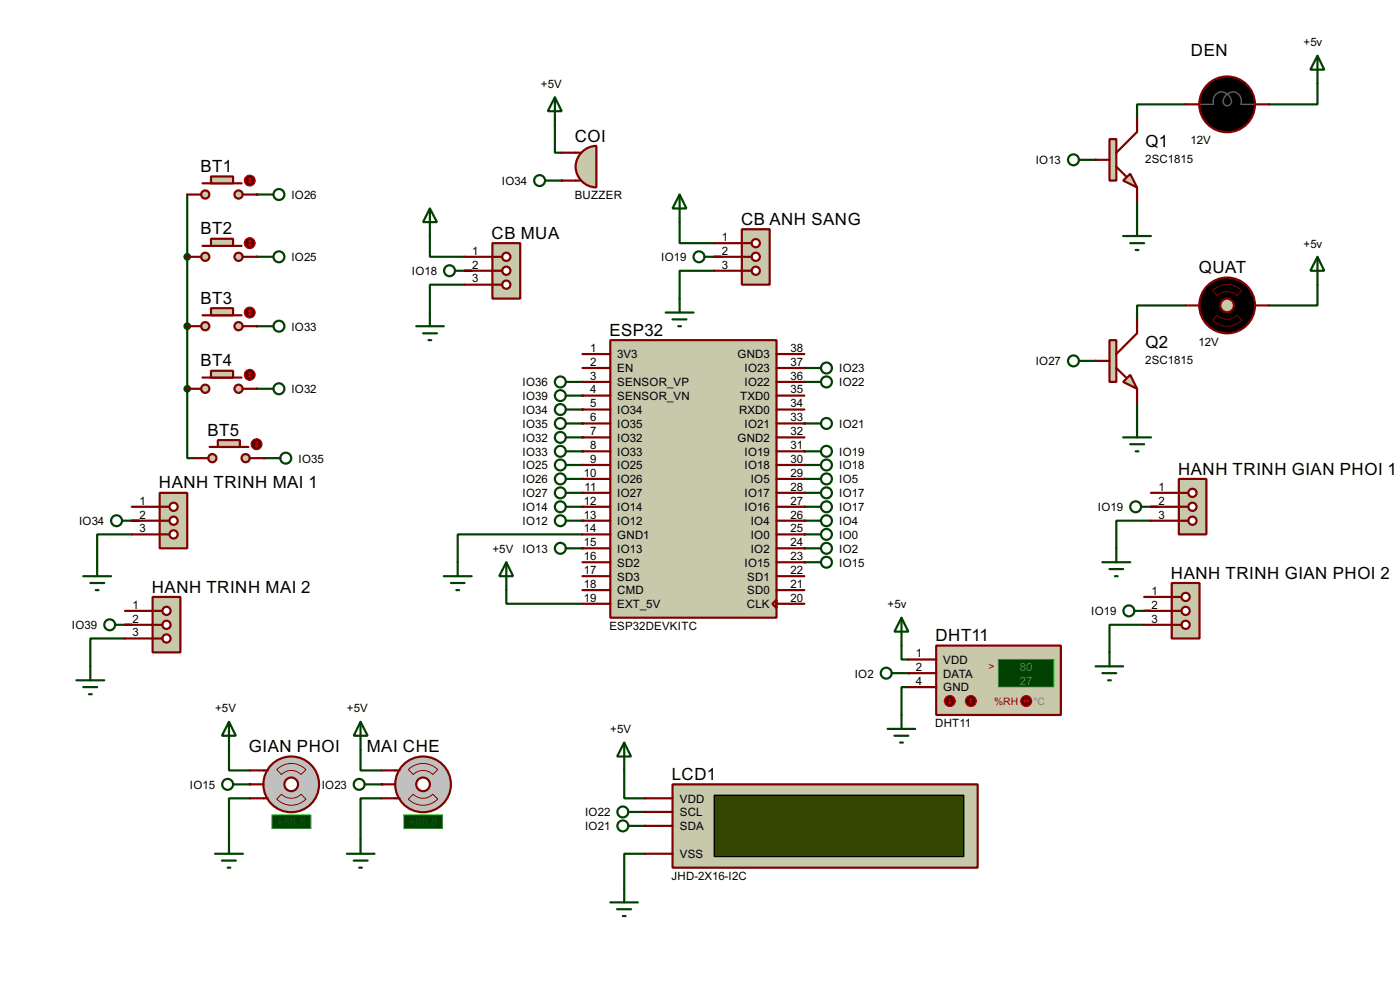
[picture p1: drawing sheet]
<svg xmlns="http://www.w3.org/2000/svg" width="256mm" height="180mm" viewBox="0 0 256 180" stroke-linecap="round" stroke-linejoin="round" font-family="sans-serif">
<path d="M106.7 97.8h-22.8v5.1M92.8 108v2.5h13.9" fill="none" stroke="#004000" stroke-width=".4"/>
<g fill="#004000">
<circle cx="147.4" cy="97.8" r=".2"/>
<circle cx="106.7" cy="95.3" r=".2"/>
<circle cx="106.7" cy="100.4" r=".2"/>
<circle cx="106.7" cy="92.8" r=".2"/>
<circle cx="147.4" cy="102.9" r=".2"/>
<circle cx="147.4" cy="92.8" r=".2"/>
<circle cx="147.4" cy="90.2" r=".2"/>
<circle cx="147.4" cy="85.1" r=".2"/>
<circle cx="147.4" cy="82.6" r=".2"/>
<circle cx="147.4" cy="100.4" r=".2"/>
<circle cx="147.4" cy="77.5" r=".2"/>
<circle cx="147.4" cy="69.9" r=".2"/>
<circle cx="147.4" cy="67.4" r=".2"/>
<circle cx="106.7" cy="85.1" r=".2"/>
<circle cx="106.7" cy="87.7" r=".2"/>
<circle cx="106.7" cy="90.2" r=".2"/>
<circle cx="106.7" cy="80.1" r=".2"/>
<circle cx="106.7" cy="82.6" r=".2"/>
<circle cx="106.7" cy="75" r=".2"/>
<circle cx="106.7" cy="77.5" r=".2"/>
<circle cx="147.4" cy="95.3" r=".2"/>
<circle cx="147.4" cy="87.7" r=".2"/>
<circle cx="106.7" cy="72.4" r=".2"/>
<circle cx="106.7" cy="69.9" r=".2"/>
</g>
<path d="M241.4 15.3v3.8h-8.9M241.4 52.1v3.8h-8.9" fill="none" stroke="#004000" stroke-width=".4"/>
<circle cx="200.7" cy="29.3" r=".2" fill="#004000"/>
<path d="M217.2 19.1h-8.9v2.5M208.3 36.9v3.8" fill="none" stroke="#004000" stroke-width=".4"/>
<circle cx="200.7" cy="66.1" r=".2" fill="#004000"/>
<path d="M217.2 55.9h-8.9v2.6M208.3 73.7v3.8" fill="none" stroke="#004000" stroke-width=".4"/>
<circle cx="102.9" cy="33.1" r=".2" fill="#004000"/>
<path d="M101.7 22.9v5.1h1.2M78.8 43.2v3.8h6.3M85.1 52.1h-6.3v5.1M85.1 49.6h1.3M124.5 40.7v3.8h6.4M130.9 49.6h-6.4v5.1M130.9 47h1.2" fill="none" stroke="#004000" stroke-width=".4"/>
<circle cx="166.4" cy="123.2" r=".2" fill="#004000"/>
<path d="M165.2 118.2v2.5h1.2M166.4 125.8h-1.2v5.1" fill="none" stroke="#004000" stroke-width=".4"/>
<circle cx="45.8" cy="143.6" r=".2" fill="#004000"/>
<path d="M42 137.2v3.8h3.8M45.8 146.1h-3.8v7.6" fill="none" stroke="#004000" stroke-width=".4"/>
<circle cx="69.9" cy="143.6" r=".2" fill="#004000"/>
<path d="M34.3 35.6v11.4M66.1 137.2v3.8h3.8M69.9 146.1h-3.8v7.6" fill="none" stroke="#004000" stroke-width=".4"/>
<circle cx="34.3" cy="47" r=".2" fill="#004000"/>
<path d="M34.3 47v12.7" fill="none" stroke="#004000" stroke-width=".4"/>
<circle cx="34.3" cy="59.7" r=".2" fill="#004000"/>
<path d="M34.3 59.7v11.5" fill="none" stroke="#004000" stroke-width=".4"/>
<circle cx="34.3" cy="71.2" r=".2" fill="#004000"/>
<path d="M34.3 71.2v12.7h1.3" fill="none" stroke="#004000" stroke-width=".4"/>
<g fill="#004000">
<circle cx="47" cy="35.6" r=".2"/>
<circle cx="47" cy="47" r=".2"/>
<circle cx="47" cy="59.7" r=".2"/>
<circle cx="47" cy="71.2" r=".2"/>
<circle cx="48.3" cy="83.9" r=".2"/>
</g>
<path d="M24.2 97.8h-6.4v5.1M24.2 95.3h1.3M210.9 95.3h-6.4v5.1M210.9 92.8h1.2M22.9 116.9h-6.3v5.1M22.9 114.4h1.3M209.6 114.4h-6.3v5M209.6 111.8h1.3M114.4 141v5.1h3.8M118.2 156.3h-3.8v6.3" fill="none" stroke="#004000" stroke-width=".4"/>
<g fill="#004000">
<circle cx="118.2" cy="148.6" r=".2"/>
<circle cx="118.2" cy="151.2" r=".2"/>
</g>
<g fill="none" stroke="#004000" stroke-width=".4">
<path d="M103.7 75h3M103.7 77.5h3M103.7 69.9h3M103.7 72.4h3M147.4 77.5h3M147.4 67.4h3M147.4 69.9h3M103.7 80.1h3M103.7 82.6h3M103.7 85.1h3M103.7 87.7h3M103.7 90.2h3"/>
<path d="M103.7 92.8h3M103.7 95.3h3M147.4 82.6h3M147.4 85.1h3M147.4 87.7h3M147.4 90.2h3M147.4 92.8h3M147.4 95.3h3M147.4 97.8h3M81.3 105.5h5.1M82.6 106.7h2.5M83.6 108h.5"/>
<path d="M83.9 102.9v2.6M92.8 102.9l1.2 2.6h-2.5zM92.8 102.9v5.1M103.7 100.4h3M147.4 100.4h3M147.4 102.9h3"/>
<circle cx="102.6" cy="75" r="1"/>
<circle cx="102.6" cy="69.9" r="1"/>
<circle cx="102.6" cy="72.4" r="1"/>
<circle cx="102.6" cy="77.5" r="1"/>
<circle cx="151.4" cy="67.4" r="1"/>
<circle cx="151.4" cy="69.9" r="1"/>
<circle cx="151.4" cy="77.5" r="1"/>
<circle cx="102.6" cy="85.1" r="1"/>
<circle cx="102.6" cy="90.2" r="1"/>
<circle cx="102.6" cy="92.8" r="1"/>
<circle cx="102.6" cy="82.6" r="1"/>
<circle cx="102.6" cy="80.1" r="1"/>
<circle cx="102.6" cy="95.3" r="1"/>
<circle cx="102.6" cy="87.7" r="1"/>
<circle cx="151.4" cy="85.1" r="1"/>
<circle cx="151.4" cy="97.8" r="1"/>
<circle cx="151.4" cy="82.6" r="1"/>
<circle cx="151.4" cy="92.8" r="1"/>
<circle cx="151.4" cy="95.3" r="1"/>
<circle cx="151.4" cy="87.7" r="1"/>
<circle cx="151.4" cy="90.2" r="1"/>
<circle cx="102.6" cy="100.4" r="1"/>
<circle cx="151.4" cy="100.4" r="1"/>
<circle cx="151.4" cy="102.9" r="1"/>
</g>
<path d="M111.8 62.3h30.5v50.8h-30.5z" fill-rule="evenodd" fill="#c8c8aa" stroke="#800000" stroke-width=".4"/>
<g fill="none" stroke="#800000" stroke-width=".4">
<path d="M217.2 19.1h2.6M229.9 19.1h2.6M106.7 64.8h5.1M106.7 67.4h5.1M106.7 77.5h5.1M106.7 69.9h5.1M106.7 75h5.1M106.7 72.4h5.1M142.3 64.8h5.1M142.3 67.4h5.1M142.3 77.5h5.1M142.3 69.9h5.1"/>
<path d="M142.3 75h5.1M142.3 72.4h5.1M106.7 97.8h5.1M106.7 80.1h5.1M106.7 95.3h5.1M106.7 92.8h5.1M106.7 90.2h5.1M106.7 85.1h5.1M106.7 82.6h5.1M106.7 87.7h5.1M142.3 97.8h5.1M142.3 80.1h5.1"/>
<path d="M142.3 95.3h5.1M142.3 92.8h5.1M142.3 90.2h5.1M142.3 85.1h5.1M142.3 82.6h5.1M142.3 87.7h5.1M106.7 110.5h5.1M106.7 108h5.1M106.7 100.4h5.1M106.7 102.9h5.1M106.7 105.5h5.1M142.3 109.8v1.5l-.8-.8z"/>
<path d="M142.3 110.5h5.1M142.3 108h5.1M142.3 100.4h5.1M142.3 102.9h5.1M142.3 105.5h5.1"/>
</g>
<g fill="#000" stroke="#800000" stroke-width=".4">
<circle cx="224.8" cy="19.1" r="5.1"/>
<circle cx="224.8" cy="55.9" r="5.1"/>
</g>
<path d="M219.8 19.1h2.5a1.66 1.66 0 0 1 .9-2.2 1.66 1.66 0 0 1 2.2 1 .85 .85 0 0 1 0 1.2 .85 .85 0 0 1-1.2 0 .85 .85 0 0 1 .1-1.2 1.68 1.68 0 0 1 2.8-.4l.3 .9v.7h2.5" fill="none" stroke="#606060" stroke-width=".25"/>
<path d="M218.2 14.3l1.6 1M221.3 11.7l1 1.6M224.8 11v1.8M228.4 11.7l-1 1.6M231.4 14.3l-1.5 1" fill="none" stroke="#feffff" stroke-width=".25"/>
<path d="M241.4 10.2l1.2 2.6h-2.5zM241.4 10.2v5.1M205.8 43.2h5.1M207.1 44.5h2.5M208.1 45.8h.5M208.3 40.7v2.5" fill="none" stroke="#004000" stroke-width=".4"/>
<path d="M222.2 53.2a3.7 3.7 0 0 1 5.3 0l-.9 .9a2.53 2.53 0 0 0-3.6 0zM223 57.7a2.54 2.54 0 0 0 3.6 0l.9 .9a3.7 3.7 0 0 1-5.3 0z" fill="none" stroke="#800000" stroke-width=".18"/>
<circle cx="224.8" cy="55.9" r="1.25" fill="#c8c8aa" stroke="#800000" stroke-width=".4"/>
<path d="M217.2 55.9h2.6M229.9 55.9h2.6" fill="none" stroke="#800000" stroke-width=".4"/>
<g fill="none" stroke="#004000" stroke-width=".4">
<path d="M197.7 29.3h3M241.4 47l1.2 2.6h-2.5zM241.4 47v5.1M208.3 77.5v2.6M205.8 80.1h5.1M207.1 81.3h2.5M208.1 82.6h.5"/>
<circle cx="196.6" cy="29.3" r="1"/>
</g>
<path d="M205.8 33.1l1.3-1.3 1.2 2.5z" fill="#c8c8aa" stroke="#800000" stroke-width=".4"/>
<path d="M203.3 25.5h1.2v7.6h-1.2z" fill="#c8c8aa" stroke="#800000" stroke-width=".4"/>
<path d="M200.7 29.3h2.6M204.5 30.5l1.8 1.8M208.3 21.6v2.6l-3.8 3.8M208.3 34.3v2.6" fill="none" stroke="#800000" stroke-width=".4"/>
<g fill="none" stroke="#004000" stroke-width=".4">
<path d="M197.7 66.1h3"/>
<circle cx="196.6" cy="66.1" r="1"/>
</g>
<path d="M205.8 69.9l1.3-1.3 1.2 2.6z" fill="#c8c8aa" stroke="#800000" stroke-width=".4"/>
<path d="M203.3 62.3h1.2v7.6h-1.2z" fill="#c8c8aa" stroke="#800000" stroke-width=".4"/>
<path d="M208.3 58.5v2.5l-3.8 3.8M200.7 66.1h2.6M204.5 67.4l1.8 1.7M208.3 71.2v2.5" fill="none" stroke="#800000" stroke-width=".4"/>
<g fill="none" stroke="#004000" stroke-width=".4">
<path d="M101.7 17.8l1.2 2.6h-2.5zM101.7 17.8v5.1M99.9 33.1h3"/>
<circle cx="98.8" cy="33.1" r="1"/>
</g>
<path d="M106.6 27.9a3.8 3.8 0 0 1 2.7-1.2v7.6a3.8 3.8 0 0 1-3.5-2.3 3.8 3.8 0 0 1 .8-4.1z" fill-rule="evenodd" fill="#c8c8aa" stroke="#800000" stroke-width=".4"/>
<path d="M102.9 33.1h3.6M102.9 28h3.6" fill="none" stroke="#800000" stroke-width=".4"/>
<g fill="none" stroke="#004000" stroke-width=".4">
<path d="M124.5 35.6l1.3 2.6h-2.6zM124.5 35.6v5.1M122 57.2h5.1M123.2 58.5h2.6M124.3 59.7h.5M124.5 54.7v2.5M129.1 47h3"/>
<circle cx="128" cy="47" r="1"/>
</g>
<path d="M135.9 42h5.1v10.1h-5.1z" fill="#c8c8aa" stroke="#800000" stroke-width=".4"/>
<path d="M135.9 44.5h1.8" fill="none" stroke="#800000" stroke-width=".4"/>
<circle cx="138.4" cy="47" r=".75" fill="#feffff" stroke="#800000" stroke-width=".4"/>
<path d="M135.9 47h1.8" fill="none" stroke="#800000" stroke-width=".4"/>
<circle cx="138.4" cy="49.6" r=".75" fill="#feffff" stroke="#800000" stroke-width=".4"/>
<path d="M135.9 49.6h1.8" fill="none" stroke="#800000" stroke-width=".4"/>
<circle cx="138.4" cy="44.5" r=".75" fill="#feffff" stroke="#800000" stroke-width=".4"/>
<path d="M130.9 44.5h5M130.9 47h5M130.9 49.6h5" fill="none" stroke="#800000" stroke-width=".4"/>
<g fill="none" stroke="#004000" stroke-width=".4">
<path d="M78.8 38.2l1.3 2.5h-2.6zM78.8 38.2v5M76.3 59.7h5M78.8 57.2v2.5M83.4 49.6h3M77.5 61h2.6M78.5 62.3h.5"/>
<circle cx="82.3" cy="49.6" r="1"/>
</g>
<path d="M90.2 44.5h5.1v10.2h-5.1z" fill="#c8c8aa" stroke="#800000" stroke-width=".4"/>
<path d="M90.2 47h1.8" fill="none" stroke="#800000" stroke-width=".4"/>
<circle cx="92.7" cy="49.6" r=".75" fill="#feffff" stroke="#800000" stroke-width=".4"/>
<path d="M90.2 49.6h1.8" fill="none" stroke="#800000" stroke-width=".4"/>
<circle cx="92.7" cy="52.1" r=".75" fill="#feffff" stroke="#800000" stroke-width=".4"/>
<path d="M90.2 52.1h1.8" fill="none" stroke="#800000" stroke-width=".4"/>
<circle cx="92.7" cy="47" r=".75" fill="#feffff" stroke="#800000" stroke-width=".4"/>
<path d="M85.1 47h5.1M85.1 49.6h5.1M85.1 52.1h5.1" fill="none" stroke="#800000" stroke-width=".4"/>
<g fill="none" stroke="#004000" stroke-width=".4">
<path d="M165.2 113.1l1.2 2.5h-2.5zM165.2 113.1v5.1M162.6 133.4h5.1M163.4 123.2h3M163.9 134.7h2.5M164.9 135.9h.5M165.2 130.9v2.5"/>
<circle cx="162.3" cy="123.2" r="1"/>
</g>
<path d="M171.5 118.2h22.9v12.7h-22.9z" fill="#c8c8aa" stroke="#800000" stroke-width=".4"/>
<path d="M182.9 120.7h10.2v5.1h-10.2z" fill="#004000" stroke="#0f0" stroke-width=".2"/>
<path d="M166.4 123.2h5.1M166.4 120.7h5.1M166.4 125.8h5.1" fill="none" stroke="#800000" stroke-width=".4"/>
<circle cx="177.8" cy="128.3" r="1" fill="#400000" stroke="#f00" stroke-width=".2"/>
<path d="M177.9 127.8l-.3 .3M177.9 127.8l.2 .3M177.9 127.8v1" fill="none" stroke="#f00" stroke-width=".2"/>
<circle cx="174" cy="128.3" r="1" fill="#400000" stroke="#f00" stroke-width=".2"/>
<path d="M173.8 128.6l.2 .2M174 127.8v1M174.3 128.6l-.3 .2" fill="none" stroke="#f00" stroke-width=".2"/>
<circle cx="188" cy="128.3" r="1" fill="#400000" stroke="#f00" stroke-width=".2"/>
<path d="M187.5 128.3h1M187.5 128.3l.3 .3M187.8 128.1l-.3 .2M188.3 128.1l.2 .2M188.5 128.3l-.2 .3" fill="none" stroke="#f00" stroke-width=".2"/>
<g fill="none" stroke="#004000" stroke-width=".4">
<path d="M42 132.1l1.2 2.6h-2.5zM42 132.1v5.1M39.4 156.3h5.1M40.7 157.5h2.5M41.7 158.8h.5M42 153.7v2.6M42.7 143.6h3.1"/>
<circle cx="41.7" cy="143.6" r="1"/>
</g>
<circle cx="53.3" cy="143.6" r="5.1" fill="#c0c0c0" stroke="#800000" stroke-width=".4"/>
<circle cx="53.3" cy="143.6" r="1.25" fill="#feffff" stroke="#800000" stroke-width=".4"/>
<path d="M48.3 141h.8M48.3 146.1h.8" fill="none" stroke="#800000" stroke-width=".4"/>
<path d="M49.8 149.2h7.2v2.5h-7.2z" fill="#004000" stroke="#0f0" stroke-width=".2"/>
<path d="M50.7 140.9a3.7 3.7 0 0 1 5.4 0l-.9 .9a2.53 2.53 0 0 0-3.6 0zM51.6 145.4a2.54 2.54 0 0 0 3.6 0l.9 .9a3.7 3.7 0 0 1-5.4 0z" fill="none" stroke="#800000" stroke-width=".18"/>
<path d="M45.8 143.6h2.5M45.8 141h2.5M45.8 146.1h2.5" fill="none" stroke="#800000" stroke-width=".4"/>
<g fill="none" stroke="#004000" stroke-width=".4">
<path d="M66.1 132.1l1.3 2.6h-2.6zM66.1 132.1v5.1M63.6 156.3h5M64.8 157.5h2.6M65.8 158.8h.5M66.1 153.7v2.6M66.9 143.6h3"/>
<circle cx="65.8" cy="143.6" r="1"/>
</g>
<circle cx="77.5" cy="143.6" r="5.1" fill="#c0c0c0" stroke="#800000" stroke-width=".4"/>
<circle cx="77.5" cy="143.6" r="1.25" fill="#feffff" stroke="#800000" stroke-width=".4"/>
<path d="M72.4 141h.8M72.4 146.1h.8" fill="none" stroke="#800000" stroke-width=".4"/>
<path d="M74 149.2h7.1v2.5h-7.1z" fill="#004000" stroke="#0f0" stroke-width=".2"/>
<path d="M74.8 146.3l.9-.9a2.54 2.54 0 0 0 3.6 0l.9 .9a3.8 3.8 0 0 1-5.4 0zM74.8 140.9a3.8 3.8 0 0 1 5.4 0l-.9 .9a2.54 2.54 0 0 0-3.6 0z" fill="none" stroke="#800000" stroke-width=".18"/>
<path d="M69.9 143.6h2.5M69.9 141h2.5M69.9 146.1h2.5" fill="none" stroke="#800000" stroke-width=".4"/>
<g fill="#004000" stroke="#004000" stroke-width=".4">
<circle cx="34.3" cy="47" r=".5"/>
<circle cx="34.3" cy="59.7" r=".5"/>
<circle cx="34.3" cy="71.2" r=".5"/>
</g>
<g fill="none" stroke="#004000" stroke-width=".4">
<path d="M47 35.6h3.1"/>
<circle cx="51.1" cy="35.6" r="1"/>
</g>
<g fill="#c8c8aa" stroke="#800000" stroke-width=".4">
<circle cx="43.7" cy="35.6" r=".75"/>
<circle cx="37.6" cy="35.6" r=".75"/>
</g>
<path d="M37.1 33.6h7.2" fill="none" stroke="#800000" stroke-width=".4"/>
<path d="M38.7 32.3h4v1.3h-4z" fill="#c8c8aa" stroke="#800000" stroke-width=".4"/>
<path d="M34.3 35.6h2.6M44.5 35.6h2.5" fill="none" stroke="#800000" stroke-width=".4"/>
<circle cx="45.7" cy="33.1" r="1" fill="#400000" stroke="#f00" stroke-width=".2"/>
<path d="M45.5 33.3l.3 .3M45.8 32.6v1M45.8 32.6l-.3 .2M45.8 32.6l.2 .2M46 33.3l-.2 .3" fill="none" stroke="#f00" stroke-width=".2"/>
<g fill="none" stroke="#004000" stroke-width=".4">
<path d="M47 47h3.1"/>
<circle cx="51.1" cy="47" r="1"/>
</g>
<g fill="#c8c8aa" stroke="#800000" stroke-width=".4">
<circle cx="43.7" cy="47" r=".75"/>
<circle cx="37.6" cy="47" r=".75"/>
</g>
<path d="M37.1 45h7.2" fill="none" stroke="#800000" stroke-width=".4"/>
<path d="M38.7 43.7h4v1.3h-4z" fill="#c8c8aa" stroke="#800000" stroke-width=".4"/>
<path d="M34.3 47h2.6M44.5 47h2.5" fill="none" stroke="#800000" stroke-width=".4"/>
<circle cx="45.7" cy="44.5" r="1" fill="#400000" stroke="#f00" stroke-width=".2"/>
<path d="M45.5 44.8l.3 .2M45.8 44v1M45.8 44l-.3 .3M45.8 44l.2 .3M46 44.8l-.2 .2" fill="none" stroke="#f00" stroke-width=".2"/>
<g fill="none" stroke="#004000" stroke-width=".4">
<path d="M47 59.7h3.1"/>
<circle cx="51.1" cy="59.7" r="1"/>
</g>
<g fill="#c8c8aa" stroke="#800000" stroke-width=".4">
<circle cx="43.7" cy="59.7" r=".75"/>
<circle cx="37.6" cy="59.7" r=".75"/>
</g>
<path d="M37.1 57.7h7.2" fill="none" stroke="#800000" stroke-width=".4"/>
<path d="M38.7 56.4h4v1.3h-4z" fill="#c8c8aa" stroke="#800000" stroke-width=".4"/>
<path d="M34.3 59.7h2.6M44.5 59.7h2.5" fill="none" stroke="#800000" stroke-width=".4"/>
<circle cx="45.7" cy="57.2" r="1" fill="#400000" stroke="#f00" stroke-width=".2"/>
<path d="M45.5 57.5l.3 .2M45.8 56.7v1M45.8 56.7l-.3 .3M45.8 56.7l.2 .3M46 57.5l-.2 .2" fill="none" stroke="#f00" stroke-width=".2"/>
<g fill="none" stroke="#004000" stroke-width=".4">
<path d="M47 71.2h3.1"/>
<circle cx="51.1" cy="71.2" r="1"/>
</g>
<g fill="#c8c8aa" stroke="#800000" stroke-width=".4">
<circle cx="43.7" cy="71.2" r=".75"/>
<circle cx="37.6" cy="71.2" r=".75"/>
</g>
<path d="M37.1 69.1h7.2" fill="none" stroke="#800000" stroke-width=".4"/>
<path d="M38.7 67.9h4v1.2h-4z" fill="#c8c8aa" stroke="#800000" stroke-width=".4"/>
<path d="M34.3 71.2h2.6M44.5 71.2h2.5" fill="none" stroke="#800000" stroke-width=".4"/>
<circle cx="45.7" cy="68.6" r="1" fill="#400000" stroke="#f00" stroke-width=".2"/>
<path d="M45.5 68.9l.3 .2M45.8 68.1v1M45.8 68.1l-.3 .3M45.8 68.1l.2 .3M46 68.9l-.2 .2" fill="none" stroke="#f00" stroke-width=".2"/>
<g fill="none" stroke="#004000" stroke-width=".4">
<path d="M48.3 83.9h3.1"/>
<circle cx="52.3" cy="83.9" r="1"/>
</g>
<g fill="#c8c8aa" stroke="#800000" stroke-width=".4">
<circle cx="45" cy="83.9" r=".75"/>
<circle cx="38.9" cy="83.9" r=".75"/>
</g>
<path d="M38.4 81.8h7.1" fill="none" stroke="#800000" stroke-width=".4"/>
<path d="M39.9 80.6h4.1v1.2h-4.1z" fill="#c8c8aa" stroke="#800000" stroke-width=".4"/>
<path d="M35.6 83.9h2.6M45.8 83.9h2.5" fill="none" stroke="#800000" stroke-width=".4"/>
<circle cx="47" cy="81.3" r="1" fill="#400000" stroke="#f00" stroke-width=".2"/>
<path d="M46.8 81.6l.2 .2M47 80.8v1M47 80.8l-.2 .3M47 80.8l.3 .3M47.3 81.6l-.3 .2" fill="none" stroke="#f00" stroke-width=".2"/>
<g fill="none" stroke="#004000" stroke-width=".4">
<path d="M22.4 95.3h3.1M15.3 105.5h5.1M16.6 106.7h2.5M17.6 108h.5M17.8 102.9v2.6"/>
<circle cx="21.3" cy="95.3" r="1"/>
</g>
<path d="M29.3 90.2h5v10.2h-5z" fill="#c8c8aa" stroke="#800000" stroke-width=".4"/>
<path d="M29.3 92.8h1.7" fill="none" stroke="#800000" stroke-width=".4"/>
<circle cx="31.8" cy="95.3" r=".75" fill="#feffff" stroke="#800000" stroke-width=".4"/>
<path d="M29.3 95.3h1.7" fill="none" stroke="#800000" stroke-width=".4"/>
<circle cx="31.8" cy="97.8" r=".75" fill="#feffff" stroke="#800000" stroke-width=".4"/>
<path d="M29.3 97.8h1.7" fill="none" stroke="#800000" stroke-width=".4"/>
<circle cx="31.8" cy="92.8" r=".75" fill="#feffff" stroke="#800000" stroke-width=".4"/>
<path d="M24.2 92.8h5.1M24.2 95.3h5.1M24.2 97.8h5.1" fill="none" stroke="#800000" stroke-width=".4"/>
<g fill="none" stroke="#004000" stroke-width=".4">
<path d="M21.1 114.4h3.1M14 124.5h5.1M15.3 125.8h2.5M16.3 127.1h.5M16.6 122v2.5"/>
<circle cx="20.1" cy="114.4" r="1"/>
</g>
<path d="M28 109.3h5.1v10.1h-5.1z" fill="#c8c8aa" stroke="#800000" stroke-width=".4"/>
<path d="M28 111.8h1.8" fill="none" stroke="#800000" stroke-width=".4"/>
<circle cx="30.5" cy="114.4" r=".75" fill="#feffff" stroke="#800000" stroke-width=".4"/>
<path d="M28 114.4h1.8" fill="none" stroke="#800000" stroke-width=".4"/>
<circle cx="30.5" cy="116.9" r=".75" fill="#feffff" stroke="#800000" stroke-width=".4"/>
<path d="M28 116.9h1.8" fill="none" stroke="#800000" stroke-width=".4"/>
<circle cx="30.5" cy="111.8" r=".75" fill="#feffff" stroke="#800000" stroke-width=".4"/>
<path d="M22.9 111.8h5.1M22.9 114.4h5.1M22.9 116.9h5.1" fill="none" stroke="#800000" stroke-width=".4"/>
<g fill="none" stroke="#004000" stroke-width=".4">
<path d="M209.1 92.8h3M202 102.9h5.1M203.3 104.2h2.5M204.3 105.5h.5M204.5 100.4v2.5"/>
<circle cx="208" cy="92.8" r="1"/>
</g>
<path d="M216 87.7h5v10.1h-5z" fill="#c8c8aa" stroke="#800000" stroke-width=".4"/>
<path d="M216 90.2h1.7" fill="none" stroke="#800000" stroke-width=".4"/>
<circle cx="218.4" cy="92.8" r=".75" fill="#feffff" stroke="#800000" stroke-width=".4"/>
<path d="M216 92.8h1.7" fill="none" stroke="#800000" stroke-width=".4"/>
<circle cx="218.4" cy="95.3" r=".75" fill="#feffff" stroke="#800000" stroke-width=".4"/>
<path d="M216 95.3h1.7" fill="none" stroke="#800000" stroke-width=".4"/>
<circle cx="218.4" cy="90.2" r=".75" fill="#feffff" stroke="#800000" stroke-width=".4"/>
<path d="M210.9 90.2h5.1M210.9 92.8h5.1M210.9 95.3h5.1" fill="none" stroke="#800000" stroke-width=".4"/>
<g fill="none" stroke="#004000" stroke-width=".4">
<path d="M203.3 119.4v2.6M207.8 111.8h3.1M200.7 122h5.1M202 123.2h2.5M203 124.5h.5"/>
<circle cx="206.8" cy="111.8" r="1"/>
</g>
<path d="M214.7 106.7h5.1v10.2h-5.1z" fill="#c8c8aa" stroke="#800000" stroke-width=".4"/>
<path d="M214.7 109.3h1.8" fill="none" stroke="#800000" stroke-width=".4"/>
<circle cx="217.2" cy="111.8" r=".75" fill="#feffff" stroke="#800000" stroke-width=".4"/>
<path d="M214.7 111.8h1.8" fill="none" stroke="#800000" stroke-width=".4"/>
<circle cx="217.2" cy="114.4" r=".75" fill="#feffff" stroke="#800000" stroke-width=".4"/>
<path d="M214.7 114.4h1.8" fill="none" stroke="#800000" stroke-width=".4"/>
<circle cx="217.2" cy="109.3" r=".75" fill="#feffff" stroke="#800000" stroke-width=".4"/>
<path d="M209.6 109.3h5.1M209.6 111.8h5.1M209.6 114.4h5.1" fill="none" stroke="#800000" stroke-width=".4"/>
<g fill="none" stroke="#004000" stroke-width=".4">
<path d="M114.4 135.9l1.2 2.6h-2.5zM114.4 135.9v5.1M115.1 148.6h3.1M115.1 151.2h3.1M111.8 165.2h5.1M113.1 166.4h2.5M114.1 167.7h.5M114.4 162.6v2.6"/>
<circle cx="114.1" cy="148.6" r="1"/>
<circle cx="114.1" cy="151.2" r="1"/>
</g>
<path d="M123.2 143.6h55.9v15.2h-55.9z" fill="#c8c8aa" stroke="#800000" stroke-width=".4"/>
<path d="M130.9 145.6h45.7v11.2h-45.7z" fill="#324600" stroke="#000" stroke-width=".25"/>
<path d="M118.2 156.3h5M118.2 148.6h5M118.2 146.1h5M118.2 151.2h5" fill="none" stroke="#800000" stroke-width=".4"/>
<g font-size="3.5">
<text x="218.2" y="10.2">DEN</text>
<text x="105.3" y="25.9">COI</text>
<text x="209.9" y="26.8">Q1</text>
<text x="36.7" y="31.5">BT1</text>
<text x="135.8" y="41.2">CB ANH SANG</text>
<text x="36.7" y="42.9">BT2</text>
<text x="90.1" y="43.7">CB MUA</text>
<text x="219.6" y="49.9">QUAT</text>
<text x="36.7" y="55.6">BT3</text>
<text x="111.7" y="61.4">ESP32</text>
<text x="209.9" y="63.7">Q2</text>
<text x="36.7" y="67">BT4</text>
<text x="38" y="79.7">BT5</text>
<text x="29.1" y="89.4">HANH TRINH MAI 1</text>
<text x="215.8" y="86.9">HANH TRINH GIAN PHOI 1</text>
<text x="214.5" y="105.9">HANH TRINH GIAN PHOI 2</text>
<text x="27.8" y="108.5">HANH TRINH MAI 2</text>
<text x="171.4" y="117.4">DHT11</text>
<text x="45.6" y="137.6">GIAN PHOI</text>
<text x="67.2" y="137.6">MAI CHE</text>
<text x="123.1" y="142.8">LCD1</text>
</g>
<g font-size="2.4">
<text x="238.8" y="8.5">+5v</text>
<text x="99.1" y="16.1">+5V</text>
<text x="209.8" y="29.8">2SC1815</text>
<text x="218.1" y="26.4">12V</text>
<text x="91.9" y="33.9">IO34</text>
<text x="189.7" y="30">IO13</text>
<text x="53.4" y="36.4">IO26</text>
<text x="105.3" y="36.5">BUZZER</text>
<text x="53.4" y="47.8">IO25</text>
<text x="86.5" y="46.6">1</text>
<text x="121.1" y="47.8">IO19</text>
<text x="132.3" y="44.1">1</text>
<text x="132.3" y="46.6">2</text>
<text x="238.8" y="45.3">+5v</text>
<text x="75.4" y="50.4">IO18</text>
<text x="86.5" y="49.2">2</text>
<text x="86.5" y="51.7">3</text>
<text x="132.3" y="49.2">3</text>
<text x="53.4" y="60.5">IO33</text>
<text x="108.1" y="64.4">1</text>
<text x="113.1" y="65.6">3V3</text>
<text x="135.1" y="65.6">GND3</text>
<text x="144.8" y="64.4">38</text>
<text x="219.6" y="63.3">12V</text>
<text x="53.4" y="72">IO32</text>
<text x="95.7" y="70.7">IO36</text>
<text x="108.1" y="67">2</text>
<text x="108.1" y="72">4</text>
<text x="108.1" y="69.5">3</text>
<text x="113.1" y="68.1">EN</text>
<text x="113.1" y="70.7">SENSOR_VP</text>
<text x="136.4" y="70.7">IO22</text>
<text x="136.4" y="68.1">IO23</text>
<text x="144.8" y="69.5">36</text>
<text x="144.8" y="67">37</text>
<text x="144.8" y="72">35</text>
<text x="153.7" y="68.1">IO23</text>
<text x="153.7" y="70.7">IO22</text>
<text x="189.7" y="66.9">IO27</text>
<text x="209.8" y="66.6">2SC1815</text>
<text x="95.7" y="75.8">IO34</text>
<text x="95.7" y="73.2">IO39</text>
<text x="108.1" y="74.6">5</text>
<text x="108.1" y="77.1">6</text>
<text x="113.1" y="75.8">IO34</text>
<text x="113.1" y="73.2">SENSOR_VN</text>
<text x="135.4" y="75.8">RXD0</text>
<text x="135.6" y="73.2">TXD0</text>
<text x="144.8" y="77.1">33</text>
<text x="144.8" y="74.6">34</text>
<text x="95.7" y="78.3">IO35</text>
<text x="95.7" y="80.8">IO32</text>
<text x="95.7" y="83.4">IO33</text>
<text x="108.1" y="79.7">7</text>
<text x="108.1" y="82.2">8</text>
<text x="113.1" y="80.8">IO32</text>
<text x="113.1" y="83.4">IO33</text>
<text x="113.1" y="78.3">IO35</text>
<text x="135.1" y="80.8">GND2</text>
<text x="136.4" y="83.4">IO19</text>
<text x="136.4" y="78.3">IO21</text>
<text x="144.8" y="79.7">32</text>
<text x="144.8" y="82.2">31</text>
<text x="153.7" y="78.3">IO21</text>
<text x="153.7" y="83.4">IO19</text>
<text x="54.7" y="84.7">IO35</text>
<text x="95.7" y="85.9">IO25</text>
<text x="95.7" y="88.5">IO26</text>
<text x="107" y="87.3">10</text>
<text x="107.1" y="89.8">11</text>
<text x="108.1" y="84.7">9</text>
<text x="113.1" y="85.9">IO25</text>
<text x="113.1" y="88.5">IO26</text>
<text x="136.4" y="85.9">IO18</text>
<text x="137.5" y="88.5">IO5</text>
<text x="144.8" y="89.8">28</text>
<text x="144.8" y="84.7">30</text>
<text x="144.8" y="87.3">29</text>
<text x="153.7" y="85.9">IO18</text>
<text x="153.7" y="88.5">IO5</text>
<text x="212.3" y="89.8">1</text>
<text x="25.6" y="92.4">1</text>
<text x="25.6" y="94.9">2</text>
<text x="95.7" y="91">IO27</text>
<text x="95.7" y="93.6">IO14</text>
<text x="107" y="94.9">13</text>
<text x="107" y="92.4">12</text>
<text x="113.1" y="93.6">IO14</text>
<text x="113.1" y="91">IO27</text>
<text x="136.4" y="93.6">IO16</text>
<text x="136.4" y="91">IO17</text>
<text x="144.8" y="92.4">27</text>
<text x="144.8" y="94.9">26</text>
<text x="153.7" y="91">IO17</text>
<text x="153.7" y="93.6">IO17</text>
<text x="201.1" y="93.6">IO19</text>
<text x="212.3" y="92.4">2</text>
<text x="212.3" y="94.9">3</text>
<text x="14.5" y="96.1">IO34</text>
<text x="25.6" y="97.4">3</text>
<text x="90.2" y="101.2">+5V</text>
<text x="95.7" y="96.1">IO12</text>
<text x="95.7" y="101.2">IO13</text>
<text x="107" y="97.4">14</text>
<text x="107" y="100">15</text>
<text x="113.1" y="98.6">GND1</text>
<text x="113.1" y="96.1">IO12</text>
<text x="113.1" y="101.2">IO13</text>
<text x="137.5" y="98.6">IO0</text>
<text x="137.5" y="101.2">IO2</text>
<text x="137.5" y="96.1">IO4</text>
<text x="144.8" y="97.4">25</text>
<text x="144.8" y="100">24</text>
<text x="153.7" y="96.1">IO4</text>
<text x="153.7" y="98.6">IO0</text>
<text x="153.7" y="101.2">IO2</text>
<text x="107" y="107.6">18</text>
<text x="107" y="102.5">16</text>
<text x="107" y="105.1">17</text>
<text x="113.1" y="103.7">SD2</text>
<text x="113.1" y="106.3">SD3</text>
<text x="136.4" y="103.7">IO15</text>
<text x="136.9" y="106.3">SD1</text>
<text x="144.8" y="102.5">23</text>
<text x="144.8" y="107.6">21</text>
<text x="144.8" y="105.1">22</text>
<text x="153.7" y="103.7">IO15</text>
<text x="24.3" y="111.4">1</text>
<text x="24.3" y="114">2</text>
<text x="107" y="110.1">19</text>
<text x="113.1" y="108.8">CMD</text>
<text x="113.1" y="111.3">EXT_5V</text>
<text x="136.8" y="111.3">CLK</text>
<text x="136.9" y="108.8">SD0</text>
<text x="144.8" y="110.1">20</text>
<text x="162.6" y="111.3">+5v</text>
<text x="199.9" y="112.6">IO19</text>
<text x="211" y="108.9">1</text>
<text x="211" y="111.4">2</text>
<text x="211" y="114">3</text>
<text x="13.2" y="115.2">IO39</text>
<text x="24.3" y="116.5">3</text>
<text x="111.6" y="115.3">ESP32DEVKITC</text>
<text x="156.6" y="124">IO2</text>
<text x="167.8" y="122.8">2</text>
<text x="167.8" y="120.3">1</text>
<text x="167.8" y="125.4">4</text>
<text x="172.8" y="124">DATA</text>
<text x="172.8" y="121.5">VDD</text>
<text x="39.4" y="130.4">+5V</text>
<text x="63.6" y="130.4">+5V</text>
<text x="172.8" y="126.6">GND</text>
<text x="111.8" y="134.2">+5V</text>
<text x="171.3" y="133.1">DHT11</text>
<text x="34.8" y="144.4">IO15</text>
<text x="58.9" y="144.4">IO23</text>
<text x="107.2" y="149.4">IO22</text>
<text x="124.5" y="149.4">SCL</text>
<text x="124.5" y="146.9">VDD</text>
<text x="107.2" y="152">IO21</text>
<text x="124.5" y="152">SDA</text>
<text x="123" y="161">JHD-2X16-I2C</text>
<text x="124.5" y="157.1">VSS</text>
</g>
<g font-size="2.4" fill="#0f0">
<text x="186.9" y="122.8">80</text>
<text x="186.9" y="125.3">27</text>
</g>
<g font-size="2.4" fill="#008000">
<text x="50.7" y="151.2">+88.8</text>
<text x="74.9" y="151.2">+88.8</text>
</g>
<g font-size="2.1" fill="#c00000">
<text x="181.1" y="122.7">&gt;</text>
<text x="182.1" y="129">%RH</text>
</g>
<text font-size="2.1" fill="#808080" x="189.3" y="129">°C</text>
</svg>
